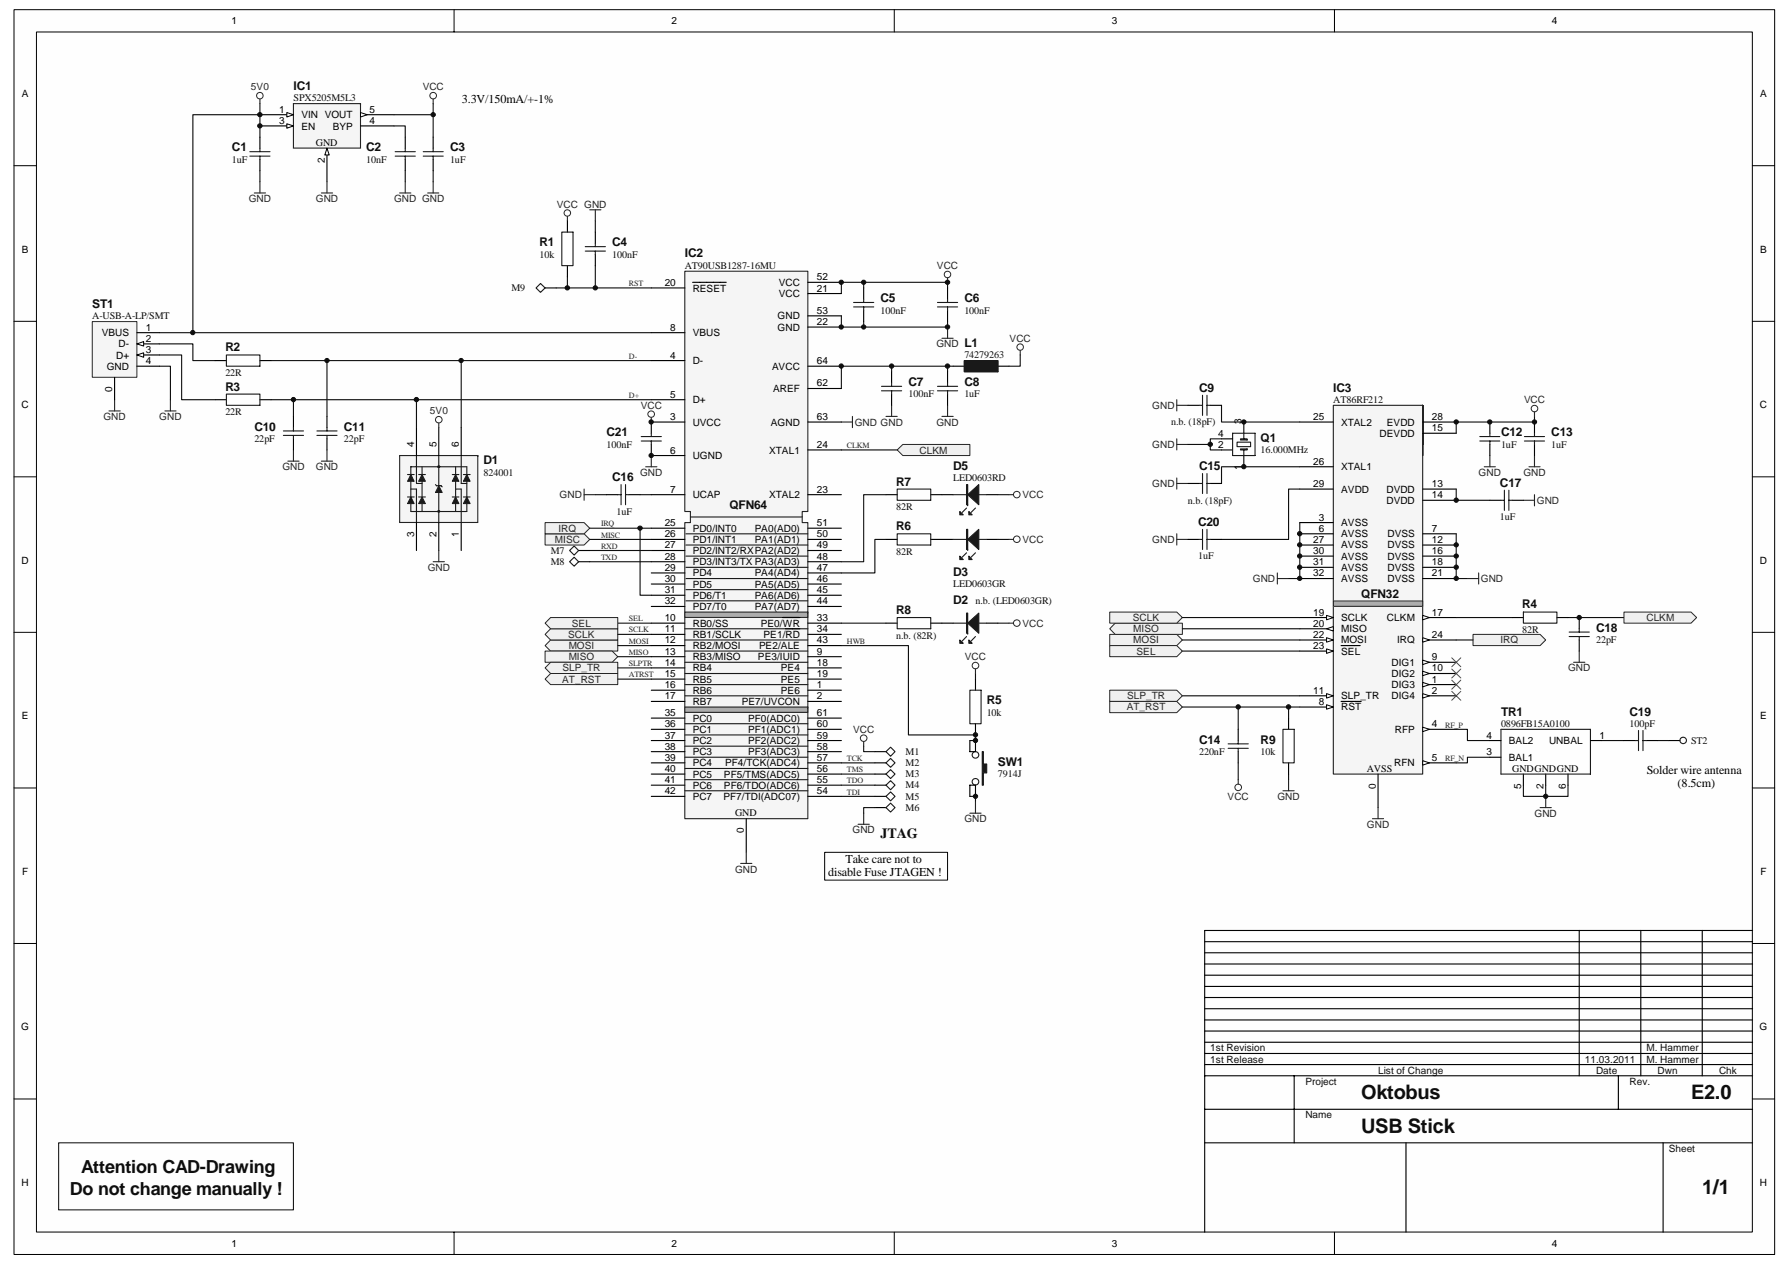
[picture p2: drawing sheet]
<svg xmlns="http://www.w3.org/2000/svg" width="297mm" height="210mm" viewBox="0 0 297 210" stroke-linecap="round" stroke-linejoin="round" font-family="sans-serif">
<path d="M2.3 1.6h292.4v206.7h-292.4z" fill="#fefefe"/>
<path d="M2.3 1.6h292.4v206.7h-292.4z" fill="none" stroke="#000" stroke-width=".17"/>
<path d="M6.1 5.3h284.9v199.3h-284.9z" fill="#fefefe"/>
<g fill="none" stroke="#000" stroke-width=".17">
<path d="M6.1 5.3h284.9v199.3h-284.9zM75.4 1.6v3.7M148.5 1.6v3.7M221.6 1.6v3.7M2.3 27.5h3.7M291 27.5h3.7M2.3 53.4h3.7M291 53.4h3.7M2.3 79.2h3.7M291 79.2h3.7M2.3 105h3.7M291 105h3.7"/>
<path d="M2.3 130.9h3.7M291 130.9h3.7M2.3 156.7h3.7M291 156.7h3.7M2.3 182.5h3.7M291 182.5h3.7M75.4 204.6v3.7M148.5 204.6v3.7M221.6 204.6v3.7"/>
</g>
<path d="M9.7 189.8h39v11.1h-39z" fill="none" stroke="#1c1c1c" stroke-width=".19"/>
<g fill="none" stroke="#000" stroke-width=".19">
<path d="M200 158.2h91M200 156.4h91M262.2 154.5v24.1M272.4 154.5v24.1M282.6 154.5v24.1M291 154.5h-91v50.1M200 176.8h91M200 174.9h91M200 171.2h91M200 169.4h91M200 178.6h91M200 173.1h91"/>
<path d="M200 167.5h91M200 165.7h91M200 163.8h91M200 161.9h91M200 160.1h91M214.9 178.6v11.2M268.7 178.6v5.6M200 189.8h91M200 184.2h91M233.4 189.8v14.8M276.1 189.8v14.8"/>
</g>
<path d="M136.9 141.6h20.4v4.6h-20.4z" fill="#fefefe"/>
<path d="M136.9 141.5h20.4v4.7h-20.4z" fill="none" stroke="#000" stroke-width=".17"/>
<path d="M221.4 67.3h14.8v61.2h-14.8z" fill-rule="evenodd" fill="#f5f5f5" stroke="#262626" stroke-width=".19"/>
<path d="M221.4 99.8h14.8v.9h-14.8z" fill="#acacac"/>
<path d="M221.4 99.8h14.8v.9h-14.8z" fill="none" stroke="#262626" stroke-width=".17"/>
<path d="M236.2 126.7h5.6" fill="none" stroke="#000" stroke-width=".19"/>
<path d="M236.2 126.3l1.1 .4-1.1 .4z" fill="#fefefe" stroke="#000" stroke-width=".17"/>
<path d="M236.2 121.1h5.6" fill="none" stroke="#000" stroke-width=".19"/>
<path d="M236.2 120.8l1.1 .3-1.1 .4z" fill="#fefefe" stroke="#000" stroke-width=".17"/>
<path d="M215.8 70.1h5.6M215.8 77.5h5.6M215.8 117.4h5.6" fill="none" stroke="#000" stroke-width=".19"/>
<path d="M220.3 117l1.1 .4-1.1 .4z" fill="#fefefe" stroke="#000" stroke-width=".17"/>
<path d="M215.8 115.5h5.6M222.7 116.5h3.3" fill="none" stroke="#000" stroke-width=".19"/>
<path d="M220.3 115.2l1.1 .3-1.1 .4z" fill="#fefefe" stroke="#000" stroke-width=".17"/>
<path d="M236.2 81.2h5.6M236.2 83.1h5.6M236.2 102.6h5.6" fill="none" stroke="#000" stroke-width=".19"/>
<path d="M236.2 102.2l1.1 .4-1.1 .3z" fill="#fefefe" stroke="#000" stroke-width=".17"/>
<path d="M215.8 102.6h5.6" fill="none" stroke="#000" stroke-width=".19"/>
<path d="M220.3 102.2l1.1 .4-1.1 .3z" fill="#fefefe" stroke="#000" stroke-width=".17"/>
<path d="M215.8 106.3h5.6" fill="none" stroke="#000" stroke-width=".19"/>
<path d="M220.3 105.9l1.1 .4-1.1 .3z" fill="#fefefe" stroke="#000" stroke-width=".17"/>
<path d="M215.8 104.4h5.6" fill="none" stroke="#000" stroke-width=".19"/>
<path d="M220.3 104.4l1.1-.3v.7z" fill="#fefefe" stroke="#000" stroke-width=".17"/>
<path d="M215.8 108.1h5.6" fill="none" stroke="#000" stroke-width=".19"/>
<path d="M220.3 107.8l1.1 .3-1.1 .4z" fill="#fefefe" stroke="#000" stroke-width=".17"/>
<path d="M222.7 107.2h3.1M236.2 106.3h5.6" fill="none" stroke="#000" stroke-width=".19"/>
<path d="M236.2 105.9l1.1 .4-1.1 .3z" fill="#fefefe" stroke="#000" stroke-width=".17"/>
<path d="M236.2 70.1h5.6M215.8 81.2h5.6M236.2 113.7h5.6" fill="none" stroke="#000" stroke-width=".19"/>
<path d="M236.2 113.3l1.1 .4-1.1 .4z" fill="#fefefe" stroke="#000" stroke-width=".17"/>
<path d="M236.2 115.5h5.6" fill="none" stroke="#000" stroke-width=".19"/>
<path d="M236.2 115.2l1.1 .3-1.1 .4z" fill="#fefefe" stroke="#000" stroke-width=".17"/>
<path d="M215.8 88.6h5.6M236.2 88.6h5.6M236.2 110h5.6" fill="none" stroke="#000" stroke-width=".19"/>
<path d="M236.2 109.6l1.1 .4-1.1 .4z" fill="#fefefe" stroke="#000" stroke-width=".17"/>
<path d="M236.2 111.8h5.6" fill="none" stroke="#000" stroke-width=".19"/>
<path d="M236.2 111.5l1.1 .3-1.1 .4z" fill="#fefefe" stroke="#000" stroke-width=".17"/>
<path d="M236.2 71.9h5.6M215.8 90.5h5.6M215.8 92.4h5.6M215.8 94.2h5.6M215.8 96.1h5.6M215.8 86.8h5.6M236.2 90.5h5.6M236.2 92.4h5.6M236.2 94.2h5.6M236.2 96.1h5.6M228.8 128.5v5.6" fill="none" stroke="#000" stroke-width=".19"/>
<path d="M202.8 67.3v2.8h13M215.8 77.5h-13v2.8" fill="none" stroke="#0e0e0e" stroke-width=".19"/>
<path d="M195.4 66.4v1.8M195.4 79.4v1.8M195.4 67.3h1.8M195.4 80.3h1.8" fill="none" stroke="#262626" stroke-width=".19"/>
<g fill="#f0f0f0" stroke="#262626" stroke-width=".17">
<path d="M184.3 105.3h11.1l.9 1-.9 .9h-11.1z" fill-rule="evenodd"/>
<path d="M185.2 103.5h11.1v1.8h-11.1l-.9-.9z" fill-rule="evenodd"/>
<path d="M184.3 101.6h11.1l.9 1-.9 .9h-11.1z" fill-rule="evenodd"/>
</g>
<path d="M196.3 108.1h19.5M196.3 102.6h19.5M196.3 106.3h19.5M196.3 104.4h19.5" fill="none" stroke="#0e0e0e" stroke-width=".19"/>
<path d="M184.3 107.2h11.1l.9 .9-.9 1h-11.1z" fill-rule="evenodd" fill="#f0f0f0" stroke="#262626" stroke-width=".17"/>
<path d="M195.4 88.6v1.9M195.4 89.6h1.8M212.1 95.1v1.9M212.1 96.1h1.8" fill="none" stroke="#262626" stroke-width=".19"/>
<path d="M215.8 86.8v9.3h-1.9M215.8 81.2h-1.9v8.4h-11.1M196.3 115.5h19.5" fill="none" stroke="#0e0e0e" stroke-width=".19"/>
<g fill="#f0f0f0" stroke="#262626" stroke-width=".17">
<path d="M184.3 114.6h11.1l.9 .9-.9 1h-11.1z" fill-rule="evenodd"/>
<path d="M184.3 116.5h11.1l.9 .9-.9 .9h-11.1z" fill-rule="evenodd"/>
</g>
<path d="M254.8 69.2v.9h-13v1.8M241.8 81.2v1.9h5.6M241.8 88.6v7.5h1.8M196.3 117.4h19.5M213.9 117.4v1.9M241.8 102.6h9.3M260.3 102.6h9.3M213.9 128.5v1" fill="none" stroke="#0e0e0e" stroke-width=".19"/>
<g fill="none" stroke="#262626" stroke-width=".19">
<path d="M246.4 77.5h1.9M247.4 75.6v1.9M253.9 77.5h1.8M254.8 68.4v.8M254.8 75.6v1.9M243.6 96.1h1.9M245.5 95.1v1.9M252.9 83.1h1.9M254.8 82.1v1.9M261.3 110h1.8M262.2 108.1v1.9M213 131.3h1.9"/>
<path d="M213.9 129.5v1.8"/>
</g>
<circle cx="254.8" cy="67.8" r=".54" fill="none" stroke="#262626" stroke-width=".17"/>
<g fill="#f0f0f0" stroke="#262626" stroke-width=".17">
<path d="M269.6 101.6h11.2l.9 1-.9 .9h-11.2z" fill-rule="evenodd"/>
<path d="M244.6 105.3h11.1l.9 1-.9 .9h-11.1z" fill-rule="evenodd"/>
</g>
<path d="M241.8 106.3h2.8" fill="none" stroke="#0e0e0e" stroke-width=".19"/>
<path d="M241 109.2l1.5 1.5M241 111.1l1.5 1.5M241 112.9l1.5 1.5M241 114.8l1.5 1.5M242.5 109.2l-1.5 1.5M242.5 111.1l-1.5 1.5M242.5 112.9l-1.5 1.5M242.5 114.8l-1.5 1.5" fill="none" stroke="#4c4c4c" stroke-width=".17"/>
<path d="M145.3 126.7h1.8" fill="none" stroke="#000" stroke-width=".19"/>
<path d="M147.1 126.7l.8-.8 .7 .8-.7 .7z" fill="none" stroke="#1c1c1c" stroke-width=".19"/>
<path d="M66.4 75.6v11.2h12.9v-11.2z" fill-rule="evenodd" fill="#f5f5f5" stroke="#262626" stroke-width=".19"/>
<g fill="none" stroke="#1c1c1c" stroke-width=".19">
<path d="M160.1 59.9h5.6v1.8h-5.6zM67.7 78.8h1.1M68.2 77.5h9.3v7.4h-9.3zM69.1 75.6v4.7h1M69.5 78.8h1.1M70.1 77.5v7.4M72.7 77.4h.3v.2h-.3zM72.9 75.6v5.1M75.1 78.8h1.1M75.6 77.5v7.4M76.6 75.6v4.7h.9M76.9 78.8h1.2"/>
<path d="M67.7 82.5h1.1M68.2 81.2h.9v5.6M69.5 82.5h1.1M72.3 80.5l.2 .2h.7l.2 .2M72.7 84.8h.3v.2h-.3zM72.9 81.8v5M75.1 82.5h1.1M75.6 81.2h1v5.6M76.9 82.5h1.2M158.3 89.6h5.5M158.3 82.1h5.5M160.5 91.8l-.8 .7"/>
<path d="M160.5 84.4l-.8 .7M162 91.8l-.8 .7M162 84.4l-.8 .7"/>
</g>
<path d="M69.1 71v4.6M72.9 71v4.6M76.6 71v4.6M158.3 60.8h1.8M165.7 60.8h1.8M69.1 86.8v4.6M72.9 86.8v4.6M76.6 86.8v4.6M156.4 89.6h1.9M156.4 82.1h1.9M163.8 89.6h1.9M163.8 82.1h1.9" fill="none" stroke="#000" stroke-width=".19"/>
<g fill="#1c1c1c" stroke="#1c1c1c" stroke-width=".17">
<path d="M77.5 82.5l.6 1.1h-1.2z"/>
<path d="M75.6 82.5l.6 1.1h-1.1z"/>
<path d="M77.5 78.8l.6 1.1h-1.2z"/>
<path d="M75.6 78.8l.6 1.1h-1.1z"/>
<path d="M72.9 80.7l.5 1.1h-1.1z"/>
<path d="M70.1 82.5l.5 1.1h-1.1z"/>
<path d="M68.2 82.5l.6 1.1h-1.1z"/>
<path d="M70.1 78.8l.5 1.1h-1.1z"/>
<path d="M68.2 78.8l.6 1.1h-1.1z"/>
</g>
<g fill="#1c1c1c" stroke="#1c1c1c" stroke-width=".19">
<path d="M160.7 89.6l1.8-1.7v3.3z"/>
<path d="M159.4 92.4l.5 .5h-.5z"/>
<path d="M160.9 92.4l.5 .5h-.5z"/>
<path d="M160.7 82.1l1.8-1.6v3.3z"/>
<path d="M159.4 84.9l.5 .6h-.5z"/>
<path d="M160.9 84.9l.5 .6h-.5z"/>
<path d="M160.5 87.9h.2v3.3h-.2z" fill-rule="evenodd"/>
<path d="M160.5 80.5h.2v3.3h-.2z" fill-rule="evenodd"/>
</g>
<path d="M94.2 46v1.8h13.9M139.7 126.7h5.6M139.7 128.5h5.6M139.7 130.4h5.6M139.7 132.2h5.6" fill="none" stroke="#0e0e0e" stroke-width=".19"/>
<circle cx="94.2" cy="35.4" r=".54" fill="none" stroke="#262626" stroke-width=".17"/>
<path d="M94.2 35.9v.8" fill="none" stroke="#262626" stroke-width=".19"/>
<path d="M160.1 59.9h5.6v1.8h-5.6z" fill="#1c1c1c"/>
<path d="M160.1 59.9h5.6v1.8h-5.6z" fill="none" stroke="#1c1c1c" stroke-width=".17"/>
<path d="M71.9 16.5v.7M42.2 32h1.9M43.2 30.2v1.8M97.9 34.8h1.9M98.8 34.8v1.9M169.4 58.2v.7M139.7 70.1h1.8M141.5 69.2v1.8M147.1 69.2h1.9M148 67.3v1.9M156.4 69.2h1.9M157.3 67.3v1.9" fill="none" stroke="#262626" stroke-width=".19"/>
<path d="M98.8 36.7v1.8M98.8 44.1v3.7M169.4 58.9v1.9h-1.9M148 60.8v.9M157.3 61.7v-.9h-17.6v3.7M157.3 60.8h1" fill="none" stroke="#0e0e0e" stroke-width=".19"/>
<g fill="none" stroke="#262626" stroke-width=".17">
<circle cx="71.9" cy="15.9" r=".55"/>
<circle cx="169.4" cy="57.6" r=".54"/>
</g>
<path d="M48.7 17.2v7.4h11.2v-7.4z" fill-rule="evenodd" fill="#f5f5f5" stroke="#262626" stroke-width=".19"/>
<path d="M43.2 19h5.5" fill="none" stroke="#000" stroke-width=".19"/>
<path d="M47.6 18.7l1.1 .3-1.1 .4z" fill="#fefefe" stroke="#000" stroke-width=".17"/>
<path d="M59.9 19h5.5" fill="none" stroke="#000" stroke-width=".19"/>
<path d="M59.9 18.7l1.1 .3-1.1 .4z" fill="#fefefe" stroke="#000" stroke-width=".17"/>
<path d="M54.3 24.6v5.6" fill="none" stroke="#000" stroke-width=".19"/>
<path d="M54.3 24.6l.4 1.1h-.8z" fill="#fefefe" stroke="#000" stroke-width=".17"/>
<path d="M43.2 20.9h5.5" fill="none" stroke="#000" stroke-width=".19"/>
<path d="M47.6 20.6l1.1 .3-1.1 .4z" fill="#fefefe" stroke="#000" stroke-width=".17"/>
<path d="M59.9 20.9h5.5" fill="none" stroke="#000" stroke-width=".19"/>
<path d="M53.4 32h1.8M54.3 30.2v1.8M71 32h1.9M71.9 30.2v1.8" fill="none" stroke="#262626" stroke-width=".19"/>
<path d="M71.9 28.3v1.9" fill="none" stroke="#0e0e0e" stroke-width=".19"/>
<path d="M75.7 15.4h17.6v2.7h-17.6z" fill="#fefefe"/>
<path d="M75.7 15.4h17.6v2.7h-17.6z" fill="none" stroke="#fefefe" stroke-width=".17"/>
<g fill="none" stroke="#262626" stroke-width=".19">
<path d="M66.4 32h1.8M67.3 30.2v1.8M156.4 56.2h1.9M157.3 46.1v.8M157.3 54.3v1.9M18.1 68.2h1.9M19 66.4v1.8M27.4 68.2h1.8M28.3 66.4v1.8M47.8 76.6h1.9M48.7 74.7v1.9M53.4 76.6h1.8"/>
<path d="M54.3 74.7v1.9M72.9 70.3v.7M107.2 77.5h1.9M108.1 69.3v.8M108.1 75.6v1.9M71.9 93.3h1.9M72.9 91.4v1.9M97 81.2v1.9M97 82.1h1.8"/>
</g>
<g fill="none" stroke="#0e0e0e" stroke-width=".19">
<path d="M65.4 19h6.5v3.8M43.2 22.8v-3.8h-11.2v36.2h76.1M65.4 20.9h1.9v1.9M67.3 28.3v1.9M26.5 57.1h5.5v2.8h3.7M26.5 58.9h3.7v7.5h5.5M26.5 55.2h5.5M45 59.9h63.1M54.3 59.9v9.3M26.5 60.8h1.8v5.6M45 66.4h63.1M48.7 66.4v2.8"/>
<path d="M98.8 82.1h1.9M106.3 82.1h1.8"/>
</g>
<g fill="none" stroke="#262626" stroke-width=".17">
<circle cx="157.3" cy="45.6" r=".54"/>
<circle cx="72.9" cy="69.7" r=".54"/>
<circle cx="108.1" cy="68.8" r=".54"/>
</g>
<g fill="#f0f0f0" stroke="#262626" stroke-width=".17">
<path d="M91.4 106.3h11.2v1.8h-11.2l-.9-.9z" fill-rule="evenodd"/>
<path d="M90.5 108.1h11.1l1 1-1 .9h-11.1z" fill-rule="evenodd"/>
<path d="M91.4 104.4h11.2v1.9h-11.2l-.9-1z" fill-rule="evenodd"/>
</g>
<path d="M102.6 103.5h5.5M102.6 105.3h5.5M102.6 107.2h5.5M102.6 109.1h5.5" fill="none" stroke="#0e0e0e" stroke-width=".19"/>
<g fill="#f0f0f0" stroke="#262626" stroke-width=".17">
<path d="M91.4 102.6h11.2v1.8h-11.2l-.9-.9z" fill-rule="evenodd"/>
<path d="M91.4 110h11.2v1.8h-11.2l-.9-.9z" fill-rule="evenodd"/>
</g>
<path d="M102.6 110.9h5.5" fill="none" stroke="#0e0e0e" stroke-width=".19"/>
<path d="M91.4 111.8h11.2v1.9h-11.2l-.9-.9z" fill-rule="evenodd" fill="#f0f0f0" stroke="#262626" stroke-width=".17"/>
<path d="M106.3 87.7v11.1h1.8M165.7 89.6h1.8M165.7 82.1h1.8M102.6 112.8h5.5M162 111.8v1M161 132.2h1v1" fill="none" stroke="#0e0e0e" stroke-width=".19"/>
<g fill="none" stroke="#262626" stroke-width=".17">
<circle cx="168.8" cy="82.1" r=".54"/>
<circle cx="168.8" cy="89.5" r=".54"/>
<circle cx="143.4" cy="122.6" r=".55"/>
</g>
<path d="M167.5 89.6h.8M167.5 82.1h.8M143.4 123.2v.7M161 135h1.9M162 133.2v1.8" fill="none" stroke="#262626" stroke-width=".19"/>
<path d="M90.5 88.6h6.5l.9 1-.9 .9h-6.5z" fill-rule="evenodd" fill="#f0f0f0" stroke="#262626" stroke-width=".17"/>
<path d="M71.9 17.2v1.8M43.2 28.3v1.9M76.6 59.9v11.1M139.7 52.5v1.8h17.6v-.9M143.4 46.9v.9M143.4 53.4v.9M157.3 47.8v-.9h-17.6v1.8M69.1 66.4v4.6M197.2 73.8h3.8v.9h1.8M202.8 72.9h-1.8v.9M97.9 89.6h10.2" fill="none" stroke="#0e0e0e" stroke-width=".19"/>
<path d="M202.8 74.7h1.9M202.8 72.9h1.9M206.5 70.1v1.8M206.5 75.6v1.9" fill="none" stroke="#000" stroke-width=".19"/>
<path d="M204.7 71.9h3.7v3.7h-3.7zM205.4 73.4h2.2v.8h-2.2zM206 74.5h1.1v.2h-1.1zM206 72.9h1.1v.2h-1.1zM206.5 71.9v1M206.5 74.7v.9" fill="none" stroke="#1c1c1c" stroke-width=".19"/>
<path d="M195.4 72.9v1.8M195.4 73.8h1.8" fill="none" stroke="#262626" stroke-width=".19"/>
<path d="M149 74.7l.9-.9h11.1v1.8h-11.1z" fill-rule="evenodd" fill="#f0f0f0" stroke="#262626" stroke-width=".17"/>
<path d="M139.7 74.7h9.3" fill="none" stroke="#0e0e0e" stroke-width=".19"/>
<path d="M113.7 45h20.4v39.9h-.9v1.9h.9v49.2h-20.4v-49.2h.9v-1.9h-.9z" fill-rule="evenodd" fill="#f5f5f5" stroke="#262626" stroke-width=".19"/>
<path d="M113.7 101.6v.9h20.4v-.9z" fill-rule="evenodd" fill="#acacac" stroke="#262626" stroke-width=".19"/>
<g fill="none" stroke="#1c1c1c" stroke-width=".19">
<path d="M113.9 88.6h20.2M113.9 90.5h20.2M113.9 92.4h20.2M113.9 94.2h20.2M113.9 96.1h20.2M113.9 97.9h20.2M113.9 99.8h20.2M114.6 85.9h18.6M113.7 104.4h20.4M113.7 106.3h20.4M113.7 108.1h20.4M113.7 110h20.4"/>
<path d="M113.7 111.8h20.4"/>
</g>
<path d="M108.1 47.8h5.6M115 46.9h5.6M134.1 52.5h5.6M134.1 46.9h5.6M134.1 60.8h5.6M134.1 74.7h5.6M134.1 64.5h5.6M108.1 87.7h5.6M134.1 82.1h5.6M108.1 103.5h5.6" fill="none" stroke="#000" stroke-width=".19"/>
<path d="M113.7 117.4v.9h20.4v-.9z" fill-rule="evenodd" fill="#acacac" stroke="#262626" stroke-width=".19"/>
<g fill="none" stroke="#000" stroke-width=".19">
<path d="M43.2 22.8v1.8M43.2 26.5v1.8M67.3 22.8v1.8M67.3 26.5v1.8M71.9 22.8v1.8M71.9 26.5v1.8M94.2 36.7v1.8M98.8 38.5v1.9M35.7 59.9h1.9M43.2 59.9h1.8M94.2 44.1v1.9M98.8 42.2v1.9"/>
<path d="M108.1 59.9h5.6M108.1 55.2h5.6M134.1 54.3h5.6M134.1 48.7h5.6M143.4 47.8v1.9M143.4 51.5v1.9M157.3 47.8v1.9M157.3 51.5v1.9M35.7 66.4h1.9M43.2 66.4h1.8M48.7 69.2v1.8M48.7 72.9v1.8"/>
<path d="M54.3 69.2v1.8M54.3 72.9v1.8M108.1 66.4h5.6M108.1 73.8v1.8h5.6M113.7 70.1h-5.6v1.8M134.1 70.1h5.6M148 61.7v1.9M148 65.4v1.9M157.3 61.7v1.9M157.3 65.4v1.9M197.2 67.3h1.9M201 67.3h1.8"/>
<path d="M247.4 70.1v1.8M247.4 73.8v1.8M254.8 70.1v1.8M254.8 73.8v1.8M100.7 82.1h1.9M104.4 82.1h1.9M108.1 82.1h5.6M108.1 89.6h5.6M108.1 91.4h5.6M108.1 93.3h5.6M108.1 95.1h5.6M108.1 97h5.6"/>
<path d="M108.1 98.8h5.6M134.1 89.6h5.6M134.1 91.4h5.6M134.1 93.3h5.6M134.1 95.1h5.6M134.1 97h5.6M134.1 98.8h5.6M134.1 87.7h5.6M147.1 82.1h1.9M147.1 89.6h1.9M154.5 82.1h1.9M154.5 89.6h1.9"/>
<path d="M197.2 89.6h1.9M197.2 80.3h1.9M201 89.6h1.8M201 80.3h1.8M247.4 83.1h1.8M251.1 83.1h1.8M108.1 119.3h5.6M108.1 100.7h5.6M108.1 105.3h5.6M108.1 107.2h5.6M108.1 109.1h5.6M108.1 110.9h5.6"/>
<path d="M108.1 112.8h5.6M108.1 114.6h5.6M108.1 116.5h5.6M129.9 102.6h2.9M130.4 104.4h2.4M134.1 119.3h5.6M134.1 100.7h5.6M134.1 105.3h5.6M134.1 107.2h5.6M134.1 109.1h5.6M134.1 110.9h5.6M134.1 112.8h5.6"/>
<path d="M134.1 114.6h5.6M134.1 116.5h5.6M134.1 103.5h5.6M162 112.8v1.8M213.9 119.3v1.8M251.1 102.6h1.8M258.5 102.6h1.8M108.1 121.1h5.6M108.1 123h5.6M108.1 124.8h5.6M108.1 126.7h5.6M108.1 128.5h5.6"/>
<path d="M108.1 130.4h5.6M108.1 132.2h5.6M123.9 136v5.5M134.1 121.1h5.6M134.1 123h5.6M134.1 124.8h5.6M134.1 126.7h5.6M134.1 128.5h5.6M134.1 130.4h5.6M134.1 132.2h5.6M145.3 124.8h1.8M145.3 128.5h1.8"/>
<path d="M145.3 130.4h1.8M145.3 132.2h1.8M145.3 134.1h1.8M162 120.2v1.8M205.6 121.1v1.9M205.6 124.8v1.9M213.9 126.7v1.8"/>
</g>
<g fill="none" stroke="#1c1c1c" stroke-width=".19">
<path d="M41.5 25.2h3.3M41.5 25.9h3.3M43.2 24.6v.6M43.2 25.9v.6M65.6 25.2h3.4M65.6 25.9h3.4M67.3 24.6v.6M67.3 25.9v.6M70.3 25.2h3.3M70.3 25.9h3.3M71.9 24.6v.6M71.9 25.9v.6"/>
<path d="M93.3 38.5h1.8v5.6h-1.8zM37.6 58.9h5.6v1.9h-5.6zM97.2 41h3.3M97.2 41.7h3.3M98.8 40.4v.6M98.8 41.7v.5M141.7 50.2h3.4M141.7 51h3.4M143.4 49.7v.5M143.4 51v.5M155.7 50.2h3.3M155.7 51h3.3"/>
<path d="M157.3 49.7v.5M157.3 51v.5M37.6 65.4h5.6v1.9h-5.6zM47.1 71.6h3.3M47.1 72.3h3.3M48.7 71v.6M48.7 72.3v.6M52.6 71.6h3.4M52.6 72.3h3.4M54.3 71v.6M54.3 72.3v.6M106.5 72.5h3.3"/>
<path d="M106.5 73.2h3.3M108.1 71.9v.6M108.1 73.2v.6M146.4 64.2h3.3M146.4 64.9h3.3M148 63.6v.6M148 64.9v.5M155.7 64.2h3.3M155.7 64.9h3.3M157.3 63.6v.6M157.3 64.9v.5M199.1 67.3h.6"/>
<path d="M199.7 65.6v3.4M199.7 78.6v3.4M200.4 65.6v3.4M200.4 78.6v3.4M200.4 67.3h.6M245.7 72.5h3.3M245.7 73.2h3.3M247.4 71.9v.6M247.4 73.2v.6M253.1 72.5h3.4M253.1 73.2h3.4M254.8 71.9v.6"/>
<path d="M254.8 73.2v.6M102.6 82.1h.5M103.1 80.5v3.3M103.9 82.1h.5M103.9 80.5v3.3M149 88.6h5.5v1.9h-5.5zM149 81.2h5.5v1.9h-5.5zM199.1 80.3h.6M199.1 89.6h.6M199.7 87.9v3.3M200.4 80.3h.6M200.4 87.9v3.3"/>
<path d="M200.4 89.6h.6M249.2 83.1h.6M249.8 81.4v3.4M250.5 83.1h.6M250.5 81.4v3.4M113.7 113.7h20.4M113.7 115.5h20.4M161 114.6h1.9v5.6h-1.9zM252.9 101.6h5.6v1.9h-5.6zM113.7 120.2h20.4M113.7 122h20.4M113.7 123.9h20.4"/>
<path d="M113.7 125.8h20.4M113.7 127.6h20.4M113.7 129.5h20.4M113.7 131.3h20.4M147.1 128.5l.8-.7 .7 .7-.7 .8zM147.1 130.4l.8-.8 .7 .8-.7 .7zM147.1 132.2l.8-.7 .7 .7-.7 .8zM147.1 124.8l.8-.7 .7 .7-.7 .8zM147.1 134.1l.8-.7 .7 .7-.7 .8zM203.9 123.5h3.4M203.9 124.3h3.4M205.6 123v.5"/>
<path d="M205.6 124.3v.5M213 121.1h1.9v5.6h-1.9z"/>
</g>
<path d="M162 111.1v.7M142.5 136.9h1.8M143.4 135v1.9M205.6 129.5v.7M123 143.4h1.8M123.9 141.5v1.9" fill="none" stroke="#262626" stroke-width=".19"/>
<path d="M205.6 117.4v3.7M143.4 123.9v.9h1.9M145.3 134.1h-1.9v.9M205.6 126.7v2.8" fill="none" stroke="#0e0e0e" stroke-width=".19"/>
<g fill="none" stroke="#262626" stroke-width=".17">
<circle cx="162" cy="110.5" r=".55"/>
<circle cx="205.6" cy="130.8" r=".55"/>
</g>
<path d="M15.3 53.4h7.4v9.3h-7.4z" fill="#f5f5f5"/>
<path d="M15.3 53.4h7.4v9.3h-7.4z" fill="none" stroke="#262626" stroke-width=".17"/>
<path d="M22.7 55.2h3.8M22.7 57.1h3.8" fill="none" stroke="#000" stroke-width=".19"/>
<path d="M22.7 57.1l1.2-.4v.8z" fill="#fefefe" stroke="#000" stroke-width=".17"/>
<path d="M22.7 58.9h3.8" fill="none" stroke="#000" stroke-width=".19"/>
<path d="M22.7 58.9l1.2-.3v.7z" fill="#fefefe" stroke="#000" stroke-width=".17"/>
<path d="M19 62.7v3.7M22.7 60.8h3.8M277.1 123h1.8" fill="none" stroke="#000" stroke-width=".19"/>
<path d="M147.1 82.1h-3.7v11.2h-3.7M147.1 89.6h-1.8v5.5h-5.6M139.7 107.2h11.1v14.8h11.2v1h-1M265.9 123h3.7M275.2 123h1.9" fill="none" stroke="#0e0e0e" stroke-width=".19"/>
<circle cx="279.5" cy="123" r=".54" fill="none" stroke="#1c1c1c" stroke-width=".19"/>
<path d="M273.4 126.7h16.7v5.5h-16.7z" fill="#fefefe"/>
<path d="M273.4 126.7h16.7v5.5h-16.7z" fill="none" stroke="#fefefe" stroke-width=".17"/>
<path d="M43.2 16.5v.7M167.5 103.5h.8M227.9 136h1.8M228.8 134.1v1.9M255.7 134.1h1.9M256.6 132.2v1.9" fill="none" stroke="#262626" stroke-width=".19"/>
<path d="M43.2 17.2v1.8M139.7 103.5h7.4M165.7 103.5h1.8M241.8 121.1h1.8v1.9h3.8M247.4 125.8h-3.8v.9h-1.8M252.9 130.4v1.8h7.4v-1.8M256.6 130.4v1.8" fill="none" stroke="#0e0e0e" stroke-width=".19"/>
<g fill="none" stroke="#262626" stroke-width=".17">
<circle cx="43.1" cy="15.9" r=".54"/>
<circle cx="168.8" cy="103.5" r=".54"/>
</g>
<g fill="none" stroke="#000" stroke-width=".19">
<path d="M147.1 103.5h1.9M154.5 103.5h3.8M163.8 103.5h1.9M262.2 102.6v1.8M262.2 106.3v1.8M247.4 123h1.8M247.4 125.8h1.8M252.9 128.5v1.9M256.6 128.5v1.9M260.3 128.5v1.9M264.1 123h1.8M269.6 123h1.9"/>
<path d="M273.3 123h1.9"/>
</g>
<g fill="none" stroke="#1c1c1c" stroke-width=".19">
<path d="M149 102.6h5.5v1.8h-5.5zM158.3 103.5h5.5M160.5 105.7l-.8 .8M162 105.7l-.8 .8M260.5 105h3.4M260.5 105.7h3.4M262.2 104.4v.6M262.2 105.7v.6M249.2 121.1h14.9v7.4h-14.9zM271.5 123h.6M272.1 121.3v3.4M272.8 123h.5"/>
<path d="M272.8 121.3v3.4"/>
</g>
<g fill="#1c1c1c" stroke="#1c1c1c" stroke-width=".19">
<path d="M160.7 103.5l1.8-1.7v3.4z"/>
<path d="M159.4 106.3l.5 .5h-.5z"/>
<path d="M160.9 106.3l.5 .5h-.5z"/>
<path d="M160.5 101.8h.2v3.4h-.2z" fill-rule="evenodd"/>
</g>
<path d="M90.5 86.8h6.5l.9 .9-.9 .9h-6.5z" fill-rule="evenodd" fill="#f0f0f0" stroke="#262626" stroke-width=".17"/>
<path d="M92.3 47.8h1.9M97.9 87.7h10.2M97.9 93.3h10.2M97.9 91.4h10.2" fill="none" stroke="#0e0e0e" stroke-width=".19"/>
<path d="M90.5 47.8h1.8M96.1 91.4h1.8M96.1 93.3h1.8M161 123v1.8h1v-1.8M161 132.2v-1.8h1v1.8" fill="none" stroke="#000" stroke-width=".19"/>
<g fill="none" stroke="#1c1c1c" stroke-width=".19">
<path d="M89 47.8l.7-.7 .8 .7-.8 .8zM94.6 91.4l.7-.7 .8 .7-.8 .8zM94.6 93.3l.7-.8 .8 .8-.8 .7z"/>
<circle cx="162" cy="129.8" r=".55"/>
<circle cx="162" cy="125.4" r=".55"/>
</g>
<path d="M163.1 124.8h.2v2.1h.5v1.5h-.5v2h-.2z" fill-rule="evenodd" fill="#1c1c1c" stroke="#1c1c1c" stroke-width=".19"/>
<g fill="#0e0e0e" stroke="#0e0e0e" stroke-width=".17">
<circle cx="32" cy="55.2" r=".36"/>
<circle cx="43.2" cy="20.9" r=".36"/>
<circle cx="43.2" cy="19" r=".36"/>
<circle cx="48.7" cy="66.4" r=".36"/>
<circle cx="54.3" cy="59.9" r=".36"/>
<circle cx="69.1" cy="66.4" r=".36"/>
<circle cx="71.9" cy="19" r=".35"/>
<circle cx="76.6" cy="59.9" r=".35"/>
<circle cx="94.2" cy="47.8" r=".36"/>
<circle cx="98.8" cy="47.8" r=".36"/>
<circle cx="106.3" cy="87.7" r=".36"/>
<circle cx="108.1" cy="75.6" r=".35"/>
<circle cx="108.1" cy="70.1" r=".35"/>
<circle cx="139.7" cy="60.8" r=".36"/>
<circle cx="139.7" cy="54.3" r=".35"/>
<circle cx="139.7" cy="46.9" r=".35"/>
<circle cx="143.4" cy="54.3" r=".36"/>
<circle cx="143.4" cy="46.9" r=".36"/>
<circle cx="148" cy="60.8" r=".36"/>
<circle cx="157.3" cy="60.8" r=".36"/>
<circle cx="157.3" cy="54.3" r=".36"/>
<circle cx="157.3" cy="46.9" r=".36"/>
<circle cx="162" cy="132.2" r=".36"/>
<circle cx="162" cy="123" r=".36"/>
<circle cx="162" cy="122" r=".36"/>
<circle cx="201" cy="73.8" r=".36"/>
<circle cx="205.6" cy="117.4" r=".36"/>
<circle cx="206.5" cy="77.5" r=".36"/>
<circle cx="206.5" cy="70.1" r=".36"/>
<circle cx="213.9" cy="117.4" r=".36"/>
<circle cx="215.8" cy="96" r=".35"/>
<circle cx="215.8" cy="94.2" r=".36"/>
<circle cx="215.8" cy="92.3" r=".35"/>
<circle cx="215.8" cy="90.5" r=".35"/>
<circle cx="215.8" cy="88.6" r=".36"/>
<circle cx="241.8" cy="96" r=".35"/>
<circle cx="241.8" cy="94.2" r=".36"/>
<circle cx="241.8" cy="92.3" r=".35"/>
<circle cx="241.8" cy="90.5" r=".35"/>
<circle cx="241.8" cy="83.1" r=".36"/>
<circle cx="241.8" cy="70.1" r=".35"/>
<circle cx="247.4" cy="70.1" r=".35"/>
<circle cx="254.8" cy="70.1" r=".36"/>
<circle cx="256.6" cy="132.2" r=".36"/>
<circle cx="262.2" cy="102.5" r=".36"/>
</g>
<g font-size="3.3" fill="#0e0e0e">
<text x="226" y="182.6">Oktobus</text>
<text x="280.8" y="182.6">E2.0</text>
<text x="226" y="188.2">USB Stick</text>
<text x="282.6" y="198.4">1/1</text>
</g>
<g font-size="3" fill="#0e0e0e">
<text x="13.5" y="194.7">Attention CAD-Drawing</text>
<text x="11.6" y="198.4">Do not change manually !</text>
</g>
<text font-size="2.3" fill="#0e0e0e" x="146.2" y="139.2">JTAG</text>
<g font-size="2" fill="#0e0e0e">
<text x="48.7" y="14.9">IC1</text>
<text x="38.5" y="25.1">C1</text>
<text x="60.8" y="25.1">C2</text>
<text x="74.7" y="25.1">C3</text>
<text x="89.6" y="40.9">R1</text>
<text x="101.6" y="40.9">C4</text>
<text x="113.7" y="42.8">IC2</text>
<text x="15.3" y="51.1">ST1</text>
<text x="146.2" y="50.2">C5</text>
<text x="160.1" y="50.2">C6</text>
<text x="37.4" y="58.4">R2</text>
<text x="160.1" y="57.6">L1</text>
<text x="37.4" y="64.9">R3</text>
<text x="150.8" y="64.1">C7</text>
<text x="160.1" y="64.1">C8</text>
<text x="199.1" y="65">C9</text>
<text x="221.4" y="65">IC3</text>
<text x="42.2" y="71.5">C10</text>
<text x="57.1" y="71.5">C11</text>
<text x="80.3" y="77.1">D1</text>
<text x="100.7" y="72.5">C21</text>
<text x="209.3" y="73.4">Q1</text>
<text x="249.2" y="72.5">C12</text>
<text x="257.6" y="72.5">C13</text>
<text x="101.6" y="79.9">C16</text>
<text x="148.8" y="80.6">R7</text>
<text x="158.3" y="78">D5</text>
<text x="199.1" y="78">C15</text>
<text x="249" y="80.8">C17</text>
<text x="121.1" y="84.5">QFN64</text>
<text x="148.8" y="88">R6</text>
<text x="198.9" y="87.3">C20</text>
<text x="158.3" y="95.7">D3</text>
<text x="148.8" y="102">R8</text>
<text x="158.3" y="100.3">D2</text>
<text x="226" y="99.4">QFN32</text>
<text x="252.7" y="101">R4</text>
<text x="265" y="104.9">C18</text>
<text x="163.8" y="117">R5</text>
<text x="249.2" y="118.9">TR1</text>
<text x="270.6" y="118.9">C19</text>
<text x="199.1" y="123.5">C14</text>
<text x="209.3" y="123.5">R9</text>
<text x="165.7" y="127.2">SW1</text>
</g>
<g font-size="2">
<text x="76.7" y="17.1">3.3V/150mA/+-1%</text>
<text x="273.4" y="128.5">Solder wire antenna</text>
<text x="278.5" y="130.7">(8.5cm)</text>
<text x="140.4" y="143.3">Take care not to</text>
<text x="137.5" y="145.5">disable Fuse JTAGEN !</text>
</g>
<g font-size="1.7">
<text x="38.4" y="4">1</text>
<text x="111.5" y="4">2</text>
<text x="184.6" y="4">3</text>
<text x="257.7" y="4">4</text>
<text x="3.6" y="16.1">A</text>
<text x="292.3" y="16.1">A</text>
<text x="46.3" y="18.7">1</text>
<text x="46.3" y="20.6">3</text>
<text x="50" y="19.6">VIN VOUT</text>
<text x="50" y="21.5">EN</text>
<text x="55.2" y="21.5">BYP</text>
<text x="61.4" y="18.7">5</text>
<text x="61.4" y="20.6">4</text>
<text x="52.4" y="24.2">GND</text>
<text x="53.9" y="27.1" transform="rotate(-90 53.9 27.1)">2</text>
<text x="3.6" y="42">B</text>
<text x="292.3" y="42">B</text>
<text x="110.4" y="47.5">20</text>
<text x="129.3" y="47.5">VCC</text>
<text x="135.6" y="46.5">52</text>
<text x="115" y="48.4">RESET</text>
<text x="129.1" y="53">GND</text>
<text x="129.3" y="49.3">VCC</text>
<text x="135.6" y="52.1">53</text>
<text x="135.6" y="54">22</text>
<text x="135.6" y="48.4">21</text>
<text x="16.9" y="55.8">VBUS</text>
<text x="19.3" y="59.5">D+</text>
<text x="19.7" y="57.7">D-</text>
<text x="24.2" y="58.6">3</text>
<text x="24.2" y="54.9">1</text>
<text x="24.2" y="56.7">2</text>
<text x="111.3" y="59.5">4</text>
<text x="111.3" y="54.9">8</text>
<text x="115" y="55.8">VBUS</text>
<text x="129.1" y="54.9">GND</text>
<text x="17.7" y="61.4">GND</text>
<text x="18.6" y="65.1" transform="rotate(-90 18.6 65.1)">0</text>
<text x="24.2" y="60.5">4</text>
<text x="115" y="60.5">D-</text>
<text x="128.2" y="61.4">AVCC</text>
<text x="128.4" y="65.1">AREF</text>
<text x="135.6" y="60.5">64</text>
<text x="135.6" y="64.2">62</text>
<text x="3.6" y="67.8">C</text>
<text x="111.3" y="66">5</text>
<text x="111.3" y="69.7">3</text>
<text x="115" y="67">D+</text>
<text x="115" y="70.7">UVCC</text>
<text x="128" y="70.7">AGND</text>
<text x="135.6" y="69.7">63</text>
<text x="206.1" y="70.5" transform="rotate(-90 206.1 70.5)">3</text>
<text x="218" y="69.7">25</text>
<text x="222.7" y="70.7">XTAL2</text>
<text x="230.3" y="70.7">EVDD</text>
<text x="237.7" y="71.6">15</text>
<text x="237.7" y="69.7">28</text>
<text x="292.2" y="67.8">C</text>
<text x="68.8" y="74.2" transform="rotate(-90 68.8 74.2)">4</text>
<text x="72.5" y="74.2" transform="rotate(-90 72.5 74.2)">5</text>
<text x="76.2" y="74.2" transform="rotate(-90 76.2 74.2)">6</text>
<text x="111.3" y="75.3">6</text>
<text x="115" y="76.2">UGND</text>
<text x="127.7" y="75.3">XTAL1</text>
<text x="135.6" y="74.4">24</text>
<text x="202.3" y="74.4">2</text>
<text x="202.3" y="72.5">4</text>
<text x="218" y="77.2">26</text>
<text x="229.1" y="72.5">DEVDD</text>
<text x="111.3" y="81.8">7</text>
<text x="115" y="82.7">UCAP</text>
<text x="127.7" y="82.7">XTAL2</text>
<text x="135.6" y="81.8">23</text>
<text x="206.1" y="78.1" transform="rotate(-90 206.1 78.1)">1</text>
<text x="218" y="80.9">29</text>
<text x="222.7" y="78.1">XTAL1</text>
<text x="222.7" y="81.8">AVDD</text>
<text x="230.2" y="81.8">DVDD</text>
<text x="230.2" y="83.7">DVDD</text>
<text x="237.7" y="80.9">13</text>
<text x="237.7" y="82.7">14</text>
<text x="68.8" y="89.2" transform="rotate(-90 68.8 89.2)">3</text>
<text x="72.5" y="89.2" transform="rotate(-90 72.5 89.2)">2</text>
<text x="76.2" y="89.2" transform="rotate(-90 76.2 89.2)">1</text>
<text x="110.4" y="87.4">25</text>
<text x="110.4" y="89.2">26</text>
<text x="115" y="88.3">PD0/INT0</text>
<text x="125.3" y="88.3">PA0(AD0)</text>
<text x="135.6" y="87.4">51</text>
<text x="135.6" y="89.2">50</text>
<text x="219" y="88.3">6</text>
<text x="219" y="86.4">3</text>
<text x="222.7" y="89.2">AVSS</text>
<text x="222.7" y="87.4">AVSS</text>
<text x="230.4" y="89.2">DVSS</text>
<text x="237.7" y="88.3">7</text>
<text x="3.6" y="93.6">D</text>
<text x="110.4" y="91.1">27</text>
<text x="110.4" y="92.9">28</text>
<text x="110.4" y="94.8">29</text>
<text x="115" y="90.1">PD1/INT1</text>
<text x="115" y="92">PD2/INT2/RXPA2(AD2)</text>
<text x="115" y="93.9">PD3/INT3/TX PA3(AD3)</text>
<text x="115" y="95.7">PD4</text>
<text x="125.3" y="90.1">PA1(AD1)</text>
<text x="125.3" y="95.7">PA4(AD4)</text>
<text x="135.6" y="91.1">49</text>
<text x="135.6" y="92.9">48</text>
<text x="135.6" y="94.8">47</text>
<text x="218" y="90.1">27</text>
<text x="218" y="92">30</text>
<text x="218" y="93.9">31</text>
<text x="218" y="95.7">32</text>
<text x="222.7" y="91.1">AVSS</text>
<text x="222.7" y="92.9">AVSS</text>
<text x="222.7" y="94.8">AVSS</text>
<text x="230.4" y="91.1">DVSS</text>
<text x="230.4" y="92.9">DVSS</text>
<text x="230.4" y="94.8">DVSS</text>
<text x="237.7" y="90.1">12</text>
<text x="237.7" y="92">16</text>
<text x="237.7" y="93.9">18</text>
<text x="237.7" y="95.7">21</text>
<text x="292.2" y="93.6">D</text>
<text x="110.4" y="96.6">30</text>
<text x="110.4" y="98.5">31</text>
<text x="110.4" y="100.4">32</text>
<text x="115" y="97.6">PD5</text>
<text x="115" y="99.4">PD6/T1</text>
<text x="115" y="101.3">PD7/T0</text>
<text x="125.3" y="97.6">PA5(AD5)</text>
<text x="125.3" y="99.4">PA6(AD6)</text>
<text x="125.3" y="101.3">PA7(AD7)</text>
<text x="135.6" y="96.6">46</text>
<text x="135.6" y="98.5">45</text>
<text x="135.6" y="100.4">44</text>
<text x="222.7" y="96.6">AVSS</text>
<text x="230.4" y="96.6">DVSS</text>
<text x="110.4" y="103.1">10</text>
<text x="110.4" y="105">11</text>
<text x="110.4" y="106.8">12</text>
<text x="115" y="104.1">RB0/SS</text>
<text x="115" y="105.9">RB1/SCLK</text>
<text x="115" y="107.8">RB2/MOSI</text>
<text x="126" y="107.8">PE2/ALE</text>
<text x="126.3" y="104.1">PE0/WR</text>
<text x="126.8" y="105.9">PE1/RD</text>
<text x="135.6" y="105">34</text>
<text x="135.6" y="106.8">43</text>
<text x="135.6" y="103.1">33</text>
<text x="218" y="102.2">19</text>
<text x="218" y="105.9">22</text>
<text x="218" y="104.1">20</text>
<text x="218" y="107.8">23</text>
<text x="222.7" y="103.1">SCLK</text>
<text x="222.7" y="106.8">MOSI</text>
<text x="222.7" y="105">MISO</text>
<text x="230.3" y="103.1">CLKM</text>
<text x="232" y="106.8">IRQ</text>
<text x="237.7" y="102.2">17</text>
<text x="237.7" y="105.9">24</text>
<text x="110.4" y="108.7">13</text>
<text x="110.4" y="110.6">14</text>
<text x="110.4" y="112.4">15</text>
<text x="115" y="109.6">RB3/MISO</text>
<text x="115" y="111.5">RB4</text>
<text x="115" y="113.3">RB5</text>
<text x="125.9" y="109.6">PE3/IUID</text>
<text x="129.7" y="111.5">PE4</text>
<text x="129.7" y="113.3">PE5</text>
<text x="135.6" y="108.7">9</text>
<text x="135.6" y="110.6">18</text>
<text x="135.6" y="112.4">19</text>
<text x="222.7" y="108.7">SEL</text>
<text x="231" y="110.6">DIG1</text>
<text x="231" y="112.4">DIG2</text>
<text x="237.7" y="113.3">1</text>
<text x="237.7" y="109.6">9</text>
<text x="237.7" y="111.5">10</text>
<text x="3.6" y="119.4">E</text>
<text x="110.4" y="118.9">35</text>
<text x="110.4" y="114.3">16</text>
<text x="110.4" y="116.1">17</text>
<text x="115" y="119.8">PC0</text>
<text x="115" y="115.2">RB6</text>
<text x="115" y="117.1">RB7</text>
<text x="123.2" y="117.1">PE7/UVCON</text>
<text x="124.2" y="119.8">PF0(ADC0)</text>
<text x="129.7" y="115.2">PE6</text>
<text x="135.6" y="116.1">2</text>
<text x="135.6" y="118.9">61</text>
<text x="135.6" y="114.3">1</text>
<text x="218" y="115.2">11</text>
<text x="219" y="117.1">8</text>
<text x="222.7" y="118">RST</text>
<text x="222.7" y="116.1">SLP_TR</text>
<text x="231" y="114.3">DIG3</text>
<text x="231" y="116.1">DIG4</text>
<text x="237.7" y="115.2">2</text>
<text x="292.3" y="119.4">E</text>
<text x="110.4" y="120.8">36</text>
<text x="110.4" y="122.6">37</text>
<text x="110.4" y="124.5">38</text>
<text x="115" y="121.7">PC1</text>
<text x="115" y="123.5">PC2</text>
<text x="115" y="125.4">PC3</text>
<text x="124.2" y="121.7">PF1(ADC1)</text>
<text x="124.2" y="123.5">PF2(ADC2)</text>
<text x="124.2" y="125.4">PF3(ADC3)</text>
<text x="135.6" y="120.8">60</text>
<text x="135.6" y="122.6">59</text>
<text x="135.6" y="124.5">58</text>
<text x="231.6" y="121.7">RFP</text>
<text x="237.7" y="120.8">4</text>
<text x="246.8" y="122.6">4</text>
<text x="246.8" y="125.4">3</text>
<text x="250.5" y="123.5">BAL2</text>
<text x="257.2" y="123.5">UNBAL</text>
<text x="265.6" y="122.6">1</text>
<text x="110.4" y="126.3">39</text>
<text x="110.4" y="128.2">40</text>
<text x="110.4" y="130">41</text>
<text x="110.4" y="131.9">42</text>
<text x="115" y="127.3">PC4</text>
<text x="115" y="129.1">PC5</text>
<text x="115" y="131">PC6</text>
<text x="120.2" y="129.1">PF5/TMS(ADC5)</text>
<text x="120.2" y="131">PF6/TDO(ADC6)</text>
<text x="120.4" y="127.3">PF4/TCK(ADC4)</text>
<text x="135.6" y="131.9">54</text>
<text x="135.6" y="126.3">57</text>
<text x="135.6" y="128.2">56</text>
<text x="135.6" y="130">55</text>
<text x="226.9" y="128.2">AVSS</text>
<text x="228.4" y="131" transform="rotate(-90 228.4 131)">0</text>
<text x="231.5" y="127.3">RFN</text>
<text x="237.7" y="126.3">5</text>
<text x="250.5" y="126.3">BAL1</text>
<text x="251.1" y="128.2">GNDGNDGND</text>
<text x="252.6" y="131" transform="rotate(-90 252.6 131)">5</text>
<text x="256.3" y="131" transform="rotate(-90 256.3 131)">2</text>
<text x="260" y="131" transform="rotate(-90 260 131)">6</text>
<text x="115" y="132.8">PC7</text>
<text x="120.1" y="132.8">PF7/TDI(ADC07)</text>
<text x="122.1" y="135.6">GND</text>
<text x="123.5" y="138.4" transform="rotate(-90 123.5 138.4)">0</text>
<text x="3.7" y="145.3">F</text>
<text x="292.3" y="145.3">F</text>
<text x="3.5" y="171.1">G</text>
<text x="292.2" y="171.1">G</text>
<text x="3.6" y="196.9">H</text>
<text x="292.2" y="196.9">H</text>
<text x="38.4" y="207.1">1</text>
<text x="111.5" y="207.1">2</text>
<text x="184.6" y="207.1">3</text>
<text x="257.7" y="207.1">4</text>
</g>
<g font-size="1.7" fill="#262626">
<text x="41.7" y="15">5V0</text>
<text x="70.2" y="15">VCC</text>
<text x="41.3" y="33.6">GND</text>
<text x="52.4" y="33.6">GND</text>
<text x="65.4" y="33.6">GND GND</text>
<text x="92.5" y="34.5">VCC GND</text>
<text x="155.6" y="44.7">VCC</text>
<text x="155.5" y="57.7">GND</text>
<text x="167.6" y="56.7">VCC</text>
<text x="17.2" y="69.7">GND</text>
<text x="26.5" y="69.7">GND</text>
<text x="71.4" y="68.8">5V0</text>
<text x="106.4" y="67.9">VCC</text>
<text x="141.9" y="70.7">GND GND</text>
<text x="155.5" y="70.7">GND</text>
<text x="191.3" y="67.9">GND</text>
<text x="253" y="67">VCC</text>
<text x="152.7" y="75.3">CLKM</text>
<text x="191.3" y="74.4">GND</text>
<text x="46.9" y="78.1">GND</text>
<text x="52.4" y="78.1">GND</text>
<text x="92.9" y="82.7">GND</text>
<text x="106.3" y="79">GND</text>
<text x="169.8" y="82.7">VCC</text>
<text x="191.3" y="80.9">GND</text>
<text x="245.5" y="79">GND</text>
<text x="252.9" y="79">GND</text>
<text x="255.2" y="83.7">GND</text>
<text x="92.7" y="88.3">IRQ</text>
<text x="71" y="94.8">GND</text>
<text x="92.1" y="90.1">MISC</text>
<text x="169.8" y="90.1">VCC</text>
<text x="191.3" y="90.1">GND</text>
<text x="208" y="96.6">GND</text>
<text x="245.9" y="96.6">GND</text>
<text x="94.4" y="105.9">SCLK</text>
<text x="94.4" y="107.8">MOSI</text>
<text x="95" y="104.1">SEL</text>
<text x="169.8" y="104.1">VCC</text>
<text x="188.1" y="103.1">SCLK</text>
<text x="188.2" y="106.8">MOSI</text>
<text x="188.2" y="105">MISO</text>
<text x="249.1" y="106.8">IRQ</text>
<text x="273.4" y="103.1">CLKM</text>
<text x="93.3" y="113.3">AT_RST</text>
<text x="93.4" y="111.5">SLP_TR</text>
<text x="94.4" y="109.6">MISO</text>
<text x="160.2" y="109.6">VCC</text>
<text x="188.7" y="108.7">SEL</text>
<text x="260.4" y="111.5">GND</text>
<text x="187.1" y="118">AT_RST</text>
<text x="187.1" y="116.1">SLP_TR</text>
<text x="141.6" y="121.7">VCC</text>
<text x="160.1" y="136.5">GND</text>
<text x="203.8" y="132.8">VCC</text>
<text x="212.1" y="132.8">GND</text>
<text x="226.9" y="137.5">GND</text>
<text x="254.8" y="135.6">GND</text>
<text x="141.6" y="138.4">GND</text>
<text x="122.1" y="144.9">GND</text>
</g>
<g font-size="1.7" fill="#0e0e0e">
<text x="48.7" y="16.8">SPX5205M5L3</text>
<text x="38.5" y="27">1uF</text>
<text x="60.8" y="27">10nF</text>
<text x="74.7" y="27">1uF</text>
<text x="89.6" y="42.8">10k</text>
<text x="101.6" y="42.8">100nF</text>
<text x="113.7" y="44.7">AT90USB1287-16MU</text>
<text x="15.3" y="53">A-USB-A-LP/SMT</text>
<text x="84.9" y="48.4">M9</text>
<text x="146.2" y="52.1">100nF</text>
<text x="160.1" y="52.1">100nF</text>
<text x="160.1" y="59.5">74279263</text>
<text x="37.4" y="62.5">22R</text>
<text x="150.8" y="66">100nF</text>
<text x="160.1" y="66">1uF</text>
<text x="37.4" y="69">22R</text>
<text x="194.5" y="70.6">n.b. (18pF)</text>
<text x="221.4" y="66.9">AT86RF212</text>
<text x="42.2" y="73.4">22pF</text>
<text x="57.1" y="73.4">22pF</text>
<text x="100.7" y="74.3">100nF</text>
<text x="209.3" y="75.3">16.000MHz</text>
<text x="249.2" y="74.3">1uF</text>
<text x="257.6" y="74.3">1uF</text>
<text x="80.3" y="79">824001</text>
<text x="158.3" y="79.9">LED0603RD</text>
<text x="197.2" y="83.6">n.b. (18pF)</text>
<text x="102.4" y="85.5">1uF</text>
<text x="148.8" y="84.7">82R</text>
<text x="249" y="86.4">1uF</text>
<text x="91.4" y="92">M7</text>
<text x="91.4" y="93.8">M8</text>
<text x="148.8" y="92.2">82R</text>
<text x="198.9" y="92.9">1uF</text>
<text x="158.3" y="97.5">LED0603GR</text>
<text x="162" y="100.3">n.b. (LED0603GR)</text>
<text x="148.8" y="106.1">n.b. (82R)</text>
<text x="252.7" y="105.2">82R</text>
<text x="265" y="106.8">22pF</text>
<text x="163.8" y="118.9">10k</text>
<text x="150.4" y="125.4">M1</text>
<text x="199.1" y="125.4">220nF</text>
<text x="209.3" y="125.4">10k</text>
<text x="249.2" y="120.7">0896FB15A0100</text>
<text x="270.6" y="120.7">100pF</text>
<text x="280.8" y="123.5">ST2</text>
<text x="150.4" y="127.2">M2</text>
<text x="150.4" y="129.1">M3</text>
<text x="150.4" y="130.9">M4</text>
<text x="165.7" y="129.1">7914J</text>
<text x="150.4" y="132.8">M5</text>
<text x="150.4" y="134.6">M6</text>
<text x="201" y="176.4">1st Release</text>
<text x="201" y="174.6">1st Revision</text>
<text x="228.8" y="178.3">List of Change</text>
<text x="263.2" y="176.4">11.03.2011</text>
<text x="265" y="178.3">Date</text>
<text x="273.4" y="176.4">M. Hammer</text>
<text x="273.4" y="174.6">M. Hammer</text>
<text x="275.2" y="178.3">Dwn</text>
<text x="285.4" y="178.3">Chk</text>
<text x="216.7" y="185.7">Name</text>
<text x="216.7" y="180.1">Project</text>
<text x="270.6" y="180.1">Rev.</text>
<text x="277.1" y="191.3">Sheet</text>
</g>
<g font-size="1.3" fill="#262626">
<text x="104.4" y="47.5">RST</text>
<text x="104.4" y="59.6">D-</text>
<text x="104.4" y="66.1">D+</text>
<text x="140.6" y="74.4">CLKM</text>
<text x="99.8" y="89.3">MISC</text>
<text x="99.8" y="87.4">IRQ</text>
<text x="99.8" y="93">TXD</text>
<text x="99.8" y="91.1">RXD</text>
<text x="104.4" y="103.2">SEL</text>
<text x="104.4" y="105">SCLK</text>
<text x="104.4" y="106.9">MOSI</text>
<text x="140.6" y="106.9">HWB</text>
<text x="104.4" y="108.8">MISO</text>
<text x="104.4" y="110.6">SLPTR</text>
<text x="104.4" y="112.5">ATRST</text>
<text x="239.9" y="120.8">RF_P</text>
<text x="140.6" y="126.4">TCK</text>
<text x="140.6" y="128.2">TMS</text>
<text x="140.6" y="130.1">TDO</text>
<text x="140.6" y="132">TDI</text>
<text x="239.9" y="126.4">RF_N</text>
</g>
</svg>
